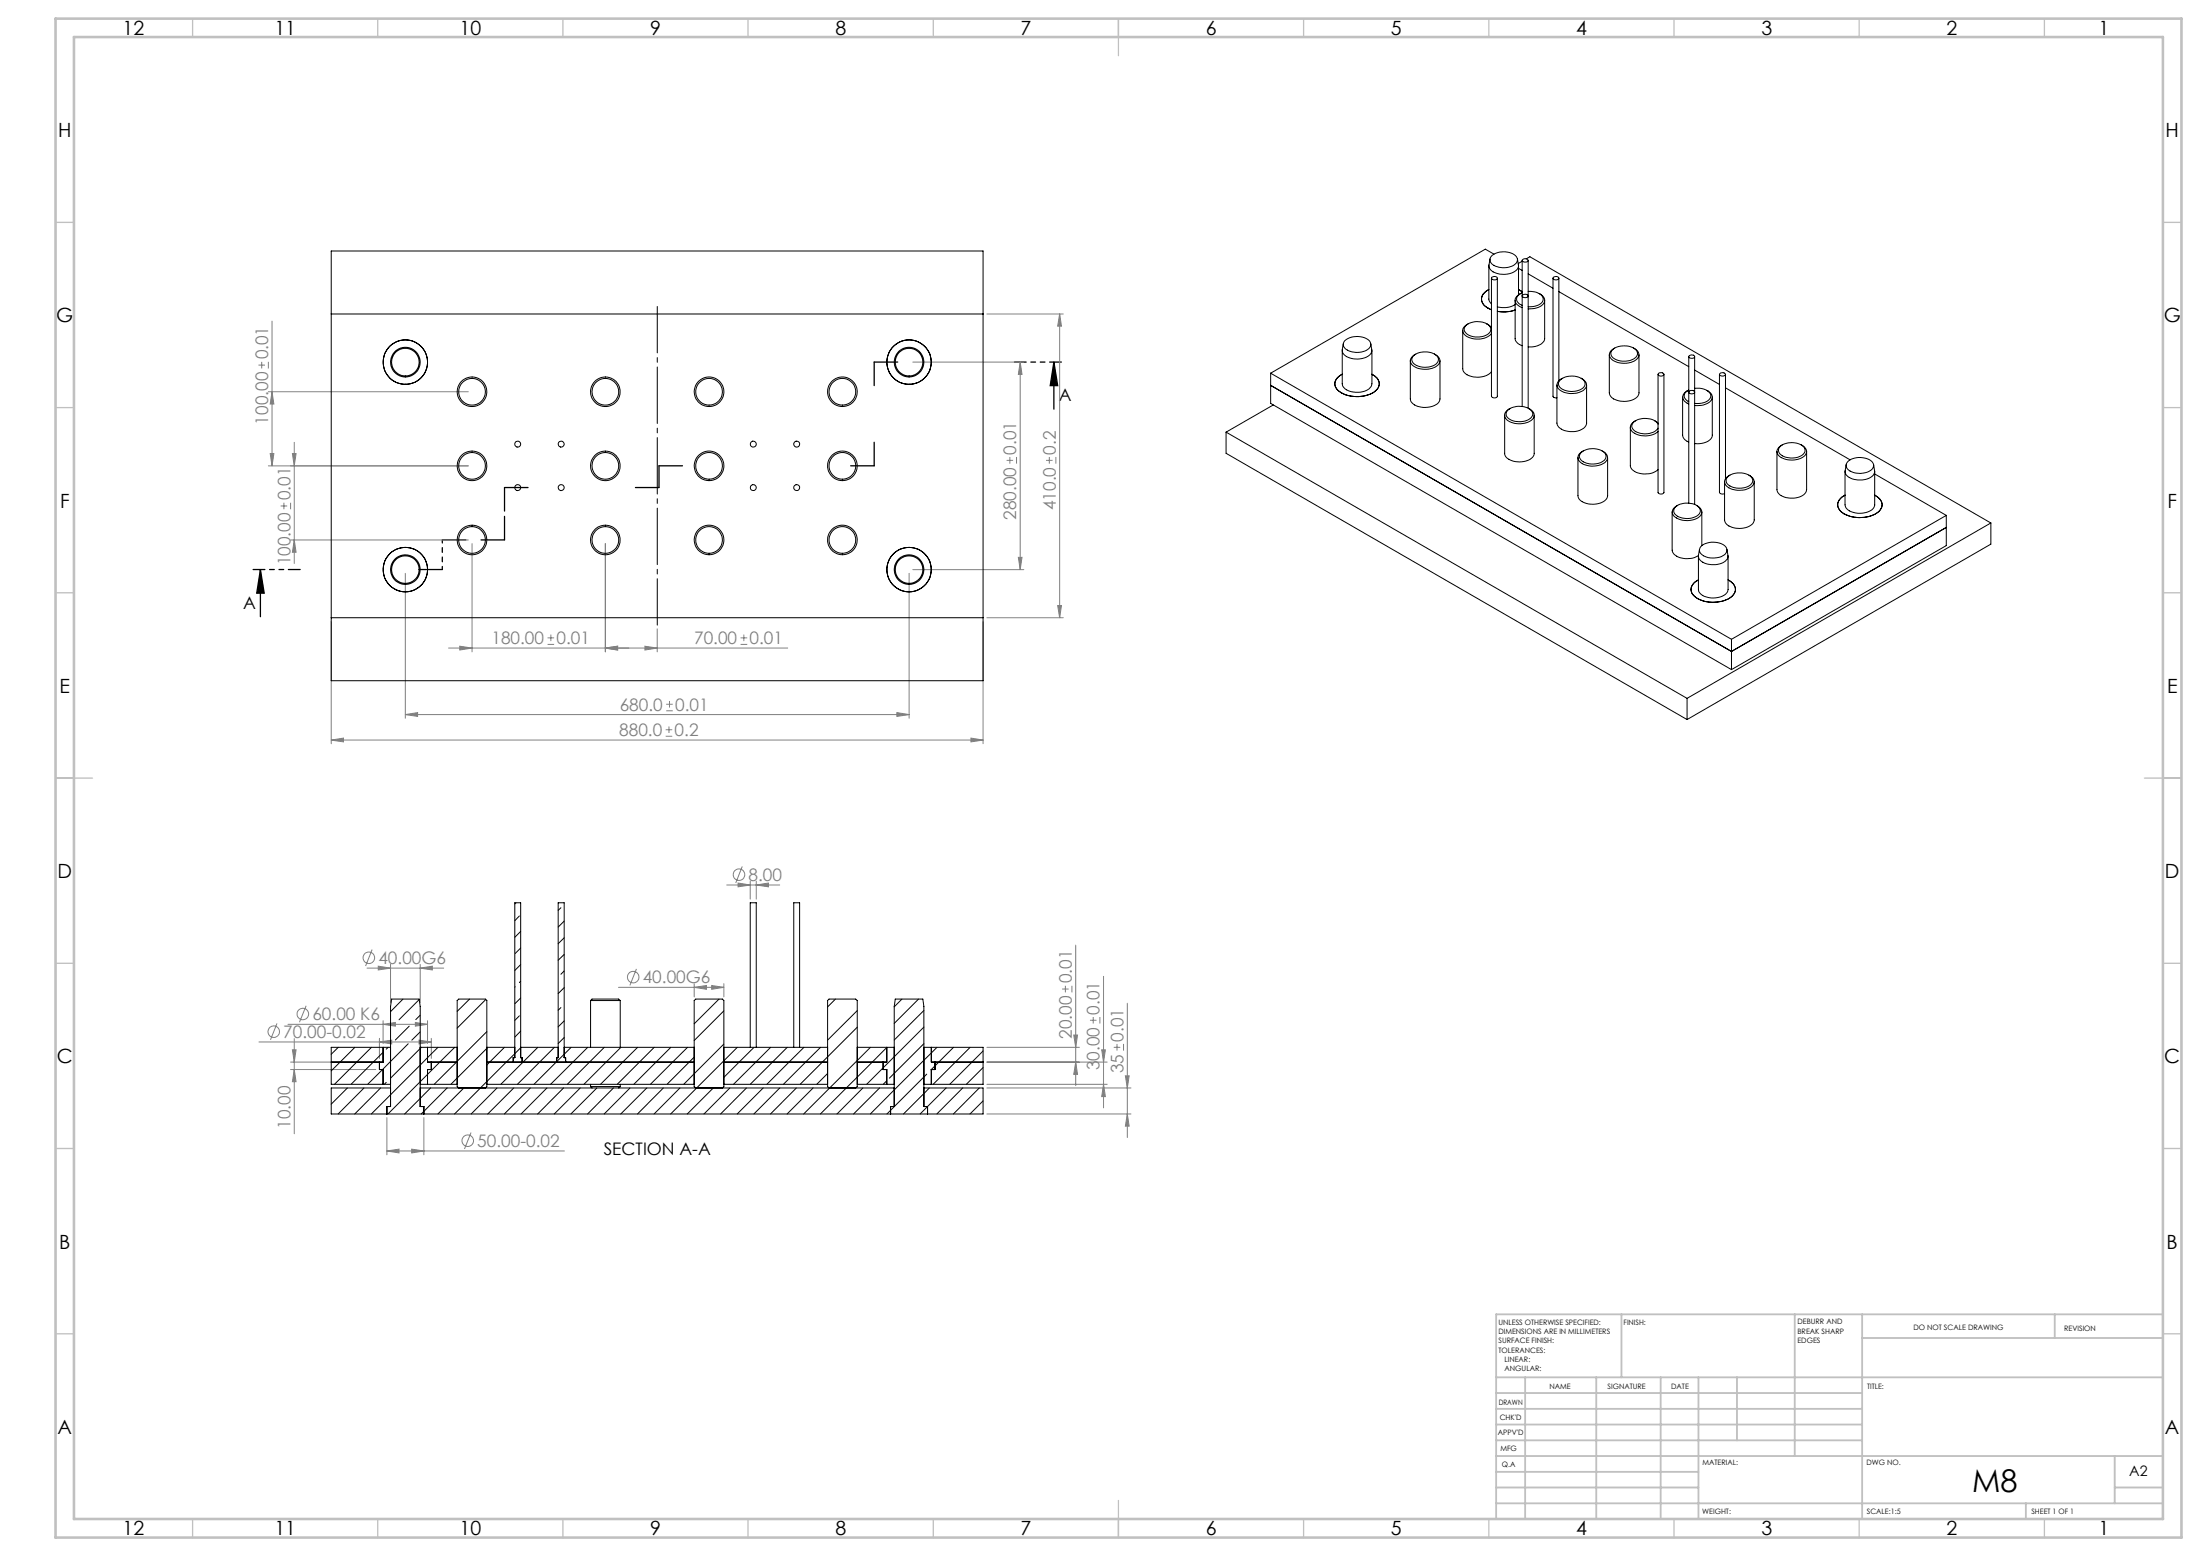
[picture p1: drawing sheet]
<svg xmlns="http://www.w3.org/2000/svg" width="594mm" height="420mm" viewBox="0 0 594 420" stroke-linecap="round" stroke-linejoin="round" font-family="sans-serif">
<g fill="none" stroke="#808080" stroke-width=".27">
<path d="M69.8 98.5h1.7M70.7 97.7v1.8M72.5 97.7v1.8M73.4 86.7v39M246.5 97.7h29.9M266.5 84.8h20.6M275.4 97.7v56.1M275.4 97.7l.5 3.4h-.9zM286.1 84.8v81.9M286.1 84.8l.5 3.2h-1zM72.5 105.7h53.9M73.4 105.7l.5 3.4h-.9z"/>
<path d="M79.4 119.4v32.7M72.5 125.7h53.9M73 122.4h.9l-.5 3.3zM75.8 136.6h1.7M76.7 135.7v1.8M78.5 135.7v1.8M79 122.4h.9l-.5 3.3zM271.8 124.3h1.7M272.7 123.3v1.8M274.5 123.3v1.8M282.4 124.3h1.8M283.3 123.3v1.8"/>
<path d="M285.1 123.3v1.8M78.5 145.8h47.9M79.4 145.8l.5 3.3h-.9zM109.4 154.7v39.2M127.5 146.7v29.2M163.4 146.7v29.2M245.5 154.7v39.2M246.5 153.8h29.9M275 150.4h.9l-.5 3.4zM89.4 167.8v32.9M124.1 174.4l3.4 .5-3.4 .6zM147.8 173.9h1.8"/>
<path d="M147.8 172.2h1.8M148.7 171.3v1.8M163.4 174.9l3.4-.5v1.1zM174.1 174.4l3.3 .5-3.3 .6zM177.4 169.7v6.2M200 173.9h1.8M200 172.2h1.8M200.8 171.3v1.8M212.7 174.9h-91.6M265.4 167.8v32.9M266.5 166.7h20.6M285.6 163.5h1l-.5 3.2z"/>
<path d="M89.4 199.8l3.3-.6v1.1zM89.4 199.8h176M109.4 192.9l3.3-.5v1zM109.4 192.9h136.1M179.7 198.7h1.8M179.7 197h1.8M179.9 191.9h1.7M179.9 190.1h1.7M180.6 196.1v1.8M180.8 189.2v1.8M242.1 192.4l3.4 .5-3.4 .5zM262.1 199.2l3.3 .6-3.3 .5z"/>
<path d="M196.2 238.9h14.3M199.3 238.4l3.3 .5-3.3 .5zM200.4 233.9l-1.8 4.4M202.6 237.9v4.8M204.2 238.9l3.3-.5v1zM204.2 237.9v4.8M100.5 256.3l-1.8 4.5M290.4 255.1v37.9M74.8 276.2l-1.8 4.5M77.8 276.5h37.6M82.7 271.5l-1.8 4.4M99.1 261.3h20.7"/>
<path d="M102.1 260.8l3.3 .5-3.3 .5zM103.4 276.5l3.4-.5v1zM103.4 275.5v6.2M105.4 260.3v10.4M112.1 276l3.3 .5-3.3 .5zM113.5 261.3l3.2-.5v1zM113.5 260.3v10.4M115.4 275.5v6.2M167 266.5h28.4M171.8 261.5l-1.7 4.5M187.4 266.5l3.3-.5v1zM187.4 265.5v3.6"/>
<path d="M192.2 266l3.2 .5-3.2 .5zM195.4 265.5v3.6M286.8 267h1.7M287.7 266.1v1.8M289.4 266.1v1.8M289.9 279.4h1l-.5 3.3zM294.3 275.4h1.8M295.2 274.5v1.8M297 274.5v1.8M298 263.5v35.5M304.4 270.8v36.2M69.9 281.3h46.6"/>
<path d="M78.5 286.7h23M78.5 288.7h23M79 283.4h.9l-.5 3.3zM79.4 288.7l.5 3.3h-.9zM79.4 280.3v25.7M102.4 281.3l3.4-.5v1zM102.4 280.3v5.4M113.1 280.8l3.4 .5-3.4 .5zM116.5 280.3v5.4M266.5 282.7h24.9M266.5 293.7h38.9M266.5 292.7h32.4"/>
<path d="M266.5 286.7h32.4M290.4 286.7l.5 3.3h-1zM297.5 283.4h.9l-.4 3.3zM298 292.7l.4 3.3h-.9zM300.7 282.7h1.8M301.6 281.8v1.8M303.4 281.8v1.8M303.8 290.4h1.1l-.5 3.3zM104.5 310.7l3.2-.5v1zM104.5 301.7v10M104.5 310.7h47.9M111.2 310.2l3.2 .5-3.2 .5z"/>
<path d="M114.4 301.7v10M127.2 305.7l-1.8 4.4M266.5 300.7h38.9M304.4 300.7l.5 3.3h-1.1z"/>
<circle cx="199.5" cy="236.1" r="1.55"/>
<circle cx="99.6" cy="258.5" r="1.55"/>
<circle cx="73.9" cy="278.5" r="1.56"/>
<circle cx="81.8" cy="273.7" r="1.56"/>
<circle cx="171" cy="263.7" r="1.55"/>
<circle cx="126.3" cy="307.9" r="1.55"/>
</g>
<path d="M284.6 97.7l1 6.4h-2zM284.6 97.7v12.7M70.3 153.8l1 6.3h-2zM70.3 153.8v12.7" fill="none" stroke="#000" stroke-width=".35"/>
<path d="M177.5 82.7v86" fill="none" stroke="#000" stroke-width=".27" stroke-dasharray="15.2 1.3 1.3 1.3" stroke-dashoffset="2.7"/>
<path d="M286.6 97.7h-12.7M68.3 153.7h12.7" fill="none" stroke="#000" stroke-width=".35" stroke-dasharray="6.3 1.3 1.3 1.3 1.3 1.3" stroke-dashoffset="3.2"/>
<g fill="none" stroke="#000" stroke-width=".35" stroke-dasharray="6.3 1.3 1.3 1.3 1.3 1.3">
<path d="M236 97.7v6.4M242.4 97.7h-6.4M236 119.4v6.3M136.2 131.6v6.3M136.2 139.4v6.3M142.6 131.6h-6.4M177.9 131.6h-6.3M177.9 125.7v5.9M184.3 125.7h-6.4M236 125.7h-6.3M113.1 153.7h6.3M125.8 145.7h-6.4"/>
<path d="M136.2 145.7h-6.3"/>
</g>
<path d="M119.4 145.7v8" fill="none" stroke="#000" stroke-width=".35" stroke-dasharray="6.3 1.3 1.3 1.3 1.3 1.3" stroke-dashoffset="5.5"/>
<g fill="none" stroke="#c0c0c0" stroke-width=".35">
<path d="M52 5v5M102 5v5M152 5v5M202 5v5M252 5v5M302 5v10M352 5v5M402 5v5M452 5v5M502 5v5M552 5v5M15 60h5"/>
<path d="M584 60h5M15 110h5M584 110h5M15 160h5M584 160h5M15 210h10M579 210h10M15 260h5M584 260h5M15 310h5M584 310h5M15 360h5"/>
<path d="M584 360h5M52 410v5M102 410v5M152 410v5M202 410v5M252 410v5M302 405v10M352 410v5M402 410v5M452 410v5M502 410v5M552 410v5"/>
</g>
<g fill="none" stroke="#c0c0c0" stroke-width=".5">
<path d="M437.8 354.8v17M484.6 354.8v38.2M502.8 354.8v55.2M554.8 354.8v6.4M584 354.8h-180v55.2M404 371.8h180M404 376h98.8M411.8 371.8v38.2M431 371.8v38.2M448.4 371.8v38.2M458.6 371.8v38.2M469 371.8v17"/>
<path d="M502.8 361.2h81.2M404 388.8h98.8M404 384.5h98.8M404 380.3h98.8M404 397.3h54.6M404 393h180M571 393v12.8M404 405.8h180M404 401.5h54.6M547 405.8v4.2M571 401.5h13"/>
</g>
<path d="M15 5h574v410h-574zM20 10h564v400h-564z" fill="none" stroke="#c0c0c0" stroke-width=".7"/>
<path d="M70.3 153.8l1 6.3h-2zM284.6 97.7l1 6.4h-2z" fill="#000"/>
<g fill="#808080">
<path d="M174.1 174.4l3.3 .5-3.3 .6zM163.4 174.9l3.4-.5v1.1zM204.2 238.9l3.3-.5v1zM199.3 238.4l3.3 .5-3.3 .5z"/>
<path d="M124.1 174.4l3.4 .5-3.4 .6zM163.4 174.9l3.4-.5v1.1zM104.5 310.7l3.2-.5v1zM111.2 310.2l3.2 .5-3.2 .5zM102.1 260.8l3.3 .5-3.3 .5zM113.5 261.3l3.2-.5v1zM103.4 276.5l3.4-.5v1zM112.1 276l3.3 .5-3.3 .5zM187.4 266.5l3.3-.5v1zM192.2 266l3.2 .5-3.2 .5z"/>
<path d="M89.4 199.8l3.3-.6v1.1zM262.1 199.2l3.3 .6-3.3 .5z"/>
<path d="M113.1 280.8l3.4 .5-3.4 .5zM102.4 281.3l3.4-.5v1z"/>
<path d="M304.4 300.7l.5 3.3h-1.1zM303.8 290.4h1.1l-.5 3.3zM298 292.7l.4 3.3h-.9zM297.5 283.4h.9l-.4 3.3zM290.4 286.7l.5 3.3h-1zM289.9 279.4h1l-.5 3.3z"/>
<path d="M79 122.4h.9l-.5 3.3zM79.4 145.8l.5 3.3h-.9z"/>
<path d="M286.1 84.8l.5 3.2h-1zM285.6 163.5h1l-.5 3.2zM275.4 97.7l.5 3.4h-.9zM275 150.4h.9l-.5 3.4zM73.4 105.7l.5 3.4h-.9zM73 122.4h.9l-.5 3.3z"/>
<path d="M79 283.4h.9l-.5 3.3zM79.4 288.7l.5 3.3h-.9z"/>
<path d="M109.4 192.9l3.3-.5v1zM242.1 192.4l3.4 .5-3.4 .5z"/>
</g>
<g fill="none" stroke="#000" stroke-width=".27">
<path d="M89.4 67.8h176v115.9h-176zM400.5 79.4l1.5-1.2a2.58 2.58 0 0 0-1.1 4.4l.8 .6a2.56 2.56 0 0 1-1.2-3.8zM402 71.7v9l.1 .6 .6 .7M402.3 69.9l-.3 1.6a2.47 2.47 0 0 0 2.5 2.4 5.3 5.3 0 0 0 5.3-1.4l.2-.9-.3-1.7M402.7 69.1a5.1 5.1 0 0 1 6.8 .4 1.93 1.93 0 0 1-1.8 2.5 5 5 0 0 1-5.2-1.1l-.2-.9zM402.7 75.1v31.8a.9 .9 0 0 0 1.6 0v-31.8M402.8 74.8a.78 .78 0 0 1 .9-.2 .78 .78 0 0 1 .5 .7 .86 .86 0 0 1-1.5-.4zM403.4 68.6l-2.4-1.3-57.9 33.4M410 78.2l1 .6M410 71.7v7.9M410 72.4l1 .6M410.5 79.3a1.81 1.81 0 0 0-1.4 1.7 1.81 1.81 0 0 0 1.3 1.8l.6 .2"/>
<path d="M411 79a1.7 1.7 0 0 0-1.5 1.7 1.7 1.7 0 0 0 1.5 1.7M411 70.3v39.4M411 70.5l-1.1 .6M411 79.7a.9 .9 0 0 1 1.6 .3 .86 .86 0 0 1-.9 .3 .86 .86 0 0 1-.7-.6zM411 70.1a.92 .92 0 0 1 1.6 .3 .88 .88 0 0 1-1.6-.3zM412.1 69.9l1-.6 124.4 71.9M412.6 78.7l1.8 .1 1.2 .5M412.6 70.3v39.9M412.6 73.9l6.7 3.9M415.6 79.3a1.61 1.61 0 0 1 1.1 1.6 1.61 1.61 0 0 1-1.4 1.5l-1.3 .3-1.4 .1M415.6 79.3a1.88 1.88 0 0 1 1.5 1.9 1.88 1.88 0 0 1-1.7 1.8l-1.5 .3h-1.3M419.3 75.1v31.9l.4 .3 .7 .1"/>
<path d="M419.5 74.8a.93 .93 0 0 1 1.4 .4 .95 .95 0 0 1-1.6-.1zM420.9 75.1v27.7M420.9 78.7l35.1 20.3M89.4 84.8h176M362.4 94.6v9a3.5 3.5 0 0 0 4.1 2.3 3.4 3.4 0 0 0 3.9-2.3v-9M362.7 92.8l-.3 1.6a2.55 2.55 0 0 0 2.5 2.3 5.3 5.3 0 0 0 5.3-1.3l.2-1-.3-1.6M363.1 92a5.1 5.1 0 0 1 6.9 .3 1.97 1.97 0 0 1-1.9 2.6 4.7 4.7 0 0 1-5.3-1.4l-.1-.6zM380.8 97.4v10.3a3 3 0 0 0 3 2.2 4.7 4.7 0 0 0 4.9-1.7l.1-10.8M381.7 96a5 5 0 0 1 6.5 .3 1.76 1.76 0 0 1-1.6 2.5 4.8 4.8 0 0 1-5.2-1.1l-.2-.9zM382.2 95.6a1.81 1.81 0 0 0-1.4 1.7 1.81 1.81 0 0 0 1.4 1.8 5.7 5.7 0 0 0 6.2-.8 1.81 1.81 0 0 0-1.1-2.7M394.9 89.2v10.3a2.99 2.99 0 0 0 3 2.3 4.9 4.9 0 0 0 4.8-1.5M395.9 87.8a5 5 0 0 1 6.4 .3 1.74 1.74 0 0 1-1.5 2.6 4.5 4.5 0 0 1-5.4-1.5v-.6z"/>
<path d="M396.4 87.4a1.81 1.81 0 0 0-1.5 1.8 1.81 1.81 0 0 0 1.4 1.8 5.5 5.5 0 0 0 6.4-1M401.5 87.4l1.2 1.1M401.7 83.2l1 .4M409.1 82.2a6.1 6.1 0 0 1-4.8 .6M409.1 83.7a10.1 10.1 0 0 1-4.8 .3M409.1 81.1v10.3a2.5 2.5 0 0 0 1.9 1.9M417.1 81.1v10.3a3.1 3.1 0 0 1-3.4 2.2h-1.1M434.5 95.8v10.2a2.99 2.99 0 0 0 3.1 2.3 4.6 4.6 0 0 0 4.8-1.8l.1-10.7M435.4 94.4a5.1 5.1 0 0 1 6.5 .3 1.78 1.78 0 0 1-1.5 2.5 4.8 4.8 0 0 1-5.3-1.2l-.2-.8zM436 94a1.88 1.88 0 0 0-1.5 2 1.88 1.88 0 0 0 1.8 1.7 5.3 5.3 0 0 0 6-1.3 1.82 1.82 0 0 0-1.2-2.4M456 96.3v39.5M456 96.1a.92 .92 0 0 1 1.6 .3 .88 .88 0 0 1-.9 .3 .88 .88 0 0 1-.7-.6z"/>
<path d="M457.6 96.3v39.9M457.6 99.9l6.7 3.9M331 116.6l124.5 71.9M331 116.6v5.8l124.5 71.8M343.1 104l124.4 71.8 58-33.4M343.1 100.7l124.4 71.9M343.1 100.7v8.2l124.4 71.8M343.8 109.3l-12.8 7.3M361.2 101.9l1.2-.9a2.62 2.62 0 0 0-2 2.4 2.62 2.62 0 0 0 1.8 2.6 8.8 8.8 0 0 0 9.4-.7 2.45 2.45 0 0 0-1-4.1l-.2-.2a2.57 2.57 0 0 1 1.2 4.3 8.5 8.5 0 0 1-10.6-.2 2.22 2.22 0 0 1 .2-3.2zM406.3 112.1v10.3a2.99 2.99 0 0 0 3 2.2 4.7 4.7 0 0 0 4.9-1.7v-10.8M407.1 110.7a5.1 5.1 0 0 1 6.5 .3 1.8 1.8 0 0 1-1.5 2.5 4.4 4.4 0 0 1-5.4-1.4l.1-.9zM407.7 110.3a1.81 1.81 0 0 0-1.5 1.7 1.81 1.81 0 0 0 1.4 1.8 5.9 5.9 0 0 0 6.3-.8 1.77 1.77 0 0 0-1.1-2.7"/>
<path d="M420.4 103.9v10.3a3.6 3.6 0 0 0 4.1 2.3 3.4 3.4 0 0 0 3.9-2.3v-10.3M421.3 102.5a5 5 0 0 1 6.4 .4 1.76 1.76 0 0 1-1.5 2.5 4.8 4.8 0 0 1-5.3-1.2l-.1-.9zM421.9 102.1a1.81 1.81 0 0 0-1.5 1.7 1.81 1.81 0 0 0 1.3 1.8 5.7 5.7 0 0 0 6.3-.7 1.77 1.77 0 0 0-1.1-2.8M440.2 115.3v10.3a3 3 0 0 0 3 2.3 5.4 5.4 0 0 0 4.5-1.1M441.6 113.5a1.85 1.85 0 0 0-1.4 1.9 1.85 1.85 0 0 0 1.5 1.8 5.9 5.9 0 0 0 6-.7M446.7 113.5l1 .7M447.7 114.5a4.9 4.9 0 0 0-6.5-.7 1.51 1.51 0 0 0-.6 1.5 1.51 1.51 0 0 0 1 1.2 4.9 4.9 0 0 0 6.1-.9M447.7 101.1v31.8a.92 .92 0 0 0 1.6 0v-31.8M447.8 100.8a.75 .75 0 0 1 .9-.3 .75 .75 0 0 1 .5 .8 .82 .82 0 0 1-.9 .2 .82 .82 0 0 1-.6-.6zM454.3 107.2v10.3a2.26 2.26 0 0 0 1.7 1.8M455.8 105.4a1.85 1.85 0 0 0-1.5 1.9 1.85 1.85 0 0 0 1.6 1.7l.1 .1M456 105.3a1.61 1.61 0 0 0-1.3 1.6 1.61 1.61 0 0 0 1.3 1.5"/>
<path d="M456 105.7a.92 .92 0 0 1 1.6 .2 .85 .85 0 0 1-.9 .4 .85 .85 0 0 1-.7-.6zM457.6 104.8a4.1 4.1 0 0 1 4.3 1.7 2.31 2.31 0 0 1-2.4 2.3l-1.9 .1M460.9 105.4a1.82 1.82 0 0 1 1.4 1.8 1.82 1.82 0 0 1-1.4 1.8l-1.4 .4h-1.9M462.3 107.2v10.3a3.1 3.1 0 0 1-3.4 2.3h-1.3M464.3 101.1v31.8a1.01 1.01 0 0 0 1.3 .3M464.4 100.8a.87 .87 0 0 1 1.4 .4 .85 .85 0 0 1-.8 .3 .85 .85 0 0 1-.7-.6zM465.9 101.1v28.2M465.9 104.7l33.6 19.4M426 123.5v10.3a2.99 2.99 0 0 0 3 2.2 4.6 4.6 0 0 0 5-1.7l.1-10.8M426.8 122.3a4.9 4.9 0 0 1 6.7 .3 1.94 1.94 0 0 1-1.8 2.4 4.7 4.7 0 0 1-5.2-1.3l-.1-.6zM427.5 121.7a1.85 1.85 0 0 0-1.5 1.9 1.85 1.85 0 0 0 1.6 1.8 5.7 5.7 0 0 0 6.2-1.1 1.82 1.82 0 0 0-1.2-2.6M451.5 138.2v10.3a3.6 3.6 0 0 0 4.1 2.3l1.5-.2 1.5-.6"/>
<path d="M452.3 136.9a5.1 5.1 0 0 1 6.5 .1 1.66 1.66 0 0 1-1.2 2.6 4.6 4.6 0 0 1-5.6-1.3l-.1-.5zM453 136.4a1.84 1.84 0 0 0-1.5 1.9 1.84 1.84 0 0 0 1.6 1.7 5.5 5.5 0 0 0 6.1-1 1.88 1.88 0 0 0-1.2-2.6M459.5 138.2v9.1M465.6 130.1v10.2a2.99 2.99 0 0 0 3 2.3 4.6 4.6 0 0 0 4.9-1.8l.1-10.7M466.4 128.8a4.9 4.9 0 0 1 6.7 .3 1.9 1.9 0 0 1-1.8 2.5 4.7 4.7 0 0 1-5.2-1.4v-.9zM467.1 128.3a1.85 1.85 0 0 0-1.5 1.8 1.85 1.85 0 0 0 1.6 1.8 5.5 5.5 0 0 0 6.2-1.1 1.83 1.83 0 0 0-1.2-2.5M479.8 121.9v10.3a3.5 3.5 0 0 0 4 2.3 3.4 3.4 0 0 0 4-2.3v-10.3M480.8 120.4a5 5 0 0 1 6.4 .5 1.95 1.95 0 0 1-1.8 2.5 4.6 4.6 0 0 1-5.1-1.4l-.1-.8zM481.2 120.1a1.82 1.82 0 0 0-.9 2.9 5.6 5.6 0 0 0 7.2-.3 1.88 1.88 0 0 0-1.2-2.6M498.2 127.3v9a3 3 0 0 0 3 2.2 4.7 4.7 0 0 0 4.9-1.7l.1-9.5M498.2 133.6a2.61 2.61 0 0 0-2 2.2 2.61 2.61 0 0 0 1.3 2.6 8.9 8.9 0 0 0 9.9-.4 2.51 2.51 0 0 0-1-4.2l-.2-.2M498.5 125.4l-.3 1.7a2.53 2.53 0 0 0 2.5 2.3 5.3 5.3 0 0 0 5.2-1.3l.3-.9-.3-1.8"/>
<path d="M499.1 124.4a5.1 5.1 0 0 1 6.6 .6 1.78 1.78 0 0 1-1.4 2.4 4.8 4.8 0 0 1-5.8-1.3v-.9zM506.2 127.9l19.3 11.2M525.5 139.1l-58 33.5M525.5 139.1v8.2l-58 33.4M457.3 157.4l1.3-.9a2.64 2.64 0 0 0-2 2.4 2.64 2.64 0 0 0 1.7 2.7 9 9 0 0 0 9.5-.8 2.38 2.38 0 0 0-.5-3.9l-.7-.4a2.76 2.76 0 0 1 1.7 3.6 7.3 7.3 0 0 1-7.2 2.4 5.2 5.2 0 0 1-4.5-2.9l.1-1.1zM458.6 150.1v9a3 3 0 0 0 3 2.2 4.7 4.7 0 0 0 4.9-1.7l.1-9.5M458.9 148.3l-.3 1.6a2.75 2.75 0 0 0 3 2.4 4.5 4.5 0 0 0 4.9-1.7l-.2-2.3M459.2 147.5a5.1 5.1 0 0 1 6.9 .4 2 2 0 0 1-1.8 2.5 4.7 4.7 0 0 1-5.4-1.4v-.6zM537.5 141.2l-82 47.3M537.5 141.2v5.7l-82 47.3M89.4 166.7h176M467.5 172.6v8.1"/>
<path d="M455.5 188.5v5.7M139.3 243.7l-.3 .3M140.2 247.2l-1.2 1.3M140.6 255.9l-1.5 1.5M140.6 251.4l-1.6 1.6M151.4 245l-.7 .7M152.3 248.6l-1.6 1.6M152.3 257.6l-1.6 1.6M152.3 253.1l-1.6 1.6M108.8 269.7l-3.4 3.4M110.5 277l-3.7 3.7M113.2 269.8l-5.5 5.5"/>
<path d="M113.5 274l-1.2 1.2M113.5 278.5l-2.3 2.3M126.8 269.7l-3.4 3.3M131.2 269.8l-7.8 7.7M131.4 278.5l-14.2 14.2M139.1 266.3l-.1 .2M140.2 274.2l-1.2 1.2M140.6 260.4l-1.6 1.6M140.6 269.4l-1.6 1.6M140.6 278.3l-1.6 1.6M140.6 264.8l-.4 .4M151.4 272l-.7 .7"/>
<path d="M152.3 266.6l-1.6 1.6M152.3 262.1l-.9 .9M152.3 275.6l-1.6 1.6M159.5 270.1a1.91 1.91 0 0 1 1.8-.4h5.7l.5 .4M159.5 270.1h8M159.5 270.1v12.6M167.5 270.1v12.6M194.1 269.7l-6.7 6.6M195.4 272.9l-8 8M225.6 269.7l-2.2 2.1M231.5 277.3l-15.5 15.4M231.5 272.8l-8.1 8"/>
<path d="M243.5 269.7l-2.1 2.1M248 269.7l-6.6 6.5M249.4 277.2l-15.4 15.5M249.4 272.8l-8 7.9M91.3 282.7l-1.9 1.9M93.8 293.7l-4.4 4.3M95.8 282.7l-6.4 6.3M98.3 293.7l-7 7M100.3 282.7l-10 10M102.4 286.7v2h1v4M102.8 293.7l-7 7M103.4 282.7v4h-14"/>
<path d="M103.4 284l-8.6 8.7M104.3 292.2l-.5 .5M104.8 282.7l-.5 .5M105.4 291h.1M105.4 282.7h-16v10h16M105.4 293.7h-16v7h176v-7h-16M110.2 281.7l-10.9 11M113.5 293.7h127.9M113.5 282.7h9.9M113.5 292.7h9.9M113.8 282.7l-8.4 8.3M115.4 282.7v4h8"/>
<path d="M116.2 293.7l-6.9 7M116.5 286.7v2h-1.1v4M118.3 282.7l-18 18M120.7 293.7l-7 7M122.8 282.7l-18.1 18M123.9 293.7l-.5-.4v-23.2l.5-.4h7.2l.3 .4v23.2l-.3 .4M125.2 293.7l-7 7M131.4 286.7h56M131.4 282.7h7.6M131.4 292.7h56M131.7 282.7l-10 10M134.2 293.7l-7 7"/>
<path d="M136.2 282.7l-4.8 4.8M138.6 286.7v-1.2h.4v-41.8h1.6v41.8h.4v1.2M138.7 293.7l-7 7M139 284.4l-16.3 16.3M140.6 282.7h10.1M140.7 282.7l-1.6 1.6M143.2 293.7l-7 7M145.2 282.7l-10 10M147.7 293.7l-7 7M149.7 282.7l-10 10M150.3 286.7v-1.2h.4v-41.8h1.6v41.8h.4v1.2M152.2 293.7l-7 7"/>
<path d="M152.3 282.7h35.1M152.3 280.1l-1.6 1.6M154.2 282.7l-10 10M156.7 293.7l-7.1 7M158.7 282.7l-10 10M159.5 293.3h8M159.5 293.3l.3 .4M159.5 292.7v.6M161.1 293.7l-7 7M163.2 282.7l-10 10M165.6 293.7l-7 7M167.5 293.3l-.5 .4"/>
<path d="M167.5 292.7v.6M167.6 282.7l-9.9 10M170.1 293.7l-7 7M172.2 282.7l-10.1 10M174.6 293.7l-7 7M176.6 282.7l-9.9 10M179.1 293.7l-7 7M181.1 282.7l-10 10M183.6 293.7l-7 7M185.6 282.7l-10 10M187.4 285.3l-7.3 7.4M187.9 293.7l-.5-.4v-23.2l.5-.4h7.2l.3 .4v23.2l-.3 .4"/>
<path d="M192.6 293.7l-7 7M195.4 281.8l-10.8 10.9M195.4 286.7h28M195.4 282.7h28M195.4 292.7h28M197.1 293.7l-7 7M199.1 282.7l-18 18M201.5 293.7l-6.9 7M202.6 282.7v-39h1.6v39M203.6 282.7l-8.2 8.1M206.1 293.7l-7.1 7M208.1 282.7l-10.1 10"/>
<path d="M210.5 293.7l-6.9 7M212.5 282.7l-9.9 10M214.3 282.7v-39h1.6v39M215 293.7l-7 7M217.1 282.7l-10.1 10M219.5 293.7l-7 7M221.5 282.7l-10 10M223.4 289.8l-2.9 2.9M223.8 293.7l-.4-.4v-23.2l.4-.4h7.2l.5 .4v23.2l-.5 .4M231.5 282.7h9.9M231.5 292.7h9.9M233 293.7l-7 7"/>
<path d="M235 282.7l-18 18M237.5 293.7l-7 7M238.4 286.7v2h1v4M239.4 282.7v4h-7.9M239.4 291.7l-.9 1M239.5 282.7l-18 18M249.4 281.7l-9.3 9.3M249.4 282.7h16v10h-16M250.2 289.9l-10.7 10.8M250.9 293.7l-7 7M251.5 288.7h.1M251.5 282.7v4h13.9"/>
<path d="M251.5 288.7v4M252.4 286.7v2h-.9M253 282.7l-18 18M255.4 293.7l-7 7M257.5 282.7l-6.1 6.1M259.9 293.7l-7 7M261.9 282.7l-9.9 10M264.4 293.7l-7 7M265.4 283.7l-9 9M265.4 297.2l-3.5 3.5M265.4 288.2l-4.5 4.5M104.5 300.7v-2h.9v-27l.3-2h7.5l.3 2v27h.9v2"/>
<path d="M240.5 300.7v-2h.9v-27l.3-2h7.5l.2 2v27h1v2"/>
<circle cx="109.4" cy="97.7" r="6"/>
<circle cx="109.4" cy="97.8" r="3.7"/>
<circle cx="109.5" cy="97.8" r="4"/>
<circle cx="245.4" cy="97.7" r="6"/>
<circle cx="245.4" cy="97.8" r="3.7"/>
<circle cx="245.5" cy="97.8" r="4"/>
<circle cx="127.4" cy="105.8" r="4"/>
<circle cx="127.4" cy="105.7" r="3.6"/>
<circle cx="139.8" cy="119.9" r=".81"/>
<circle cx="151.5" cy="119.9" r=".81"/>
<circle cx="163.4" cy="105.7" r="3.6"/>
<circle cx="163.5" cy="105.8" r="4"/>
<circle cx="191.4" cy="105.7" r="3.6"/>
<circle cx="191.4" cy="105.7" r="4"/>
<circle cx="203.4" cy="119.9" r=".81"/>
<circle cx="215.1" cy="119.9" r=".8"/>
<circle cx="227.4" cy="105.7" r="4"/>
<circle cx="227.5" cy="105.7" r="3.6"/>
<circle cx="127.4" cy="125.8" r="4"/>
<circle cx="127.4" cy="125.8" r="3.6"/>
<circle cx="139.8" cy="131.6" r=".81"/>
<circle cx="151.5" cy="131.6" r=".81"/>
<circle cx="163.4" cy="125.7" r="3.6"/>
<circle cx="163.5" cy="125.8" r="4"/>
<circle cx="191.4" cy="125.7" r="3.6"/>
<circle cx="191.4" cy="125.7" r="4"/>
<circle cx="203.4" cy="131.6" r=".81"/>
<circle cx="215.1" cy="131.6" r=".8"/>
<circle cx="227.4" cy="125.7" r="4"/>
<circle cx="227.5" cy="125.7" r="3.6"/>
<circle cx="109.4" cy="153.8" r="6"/>
<circle cx="109.4" cy="153.7" r="3.7"/>
<circle cx="109.5" cy="153.8" r="4"/>
<circle cx="127.4" cy="145.8" r="4"/>
<circle cx="127.4" cy="145.8" r="3.6"/>
<circle cx="163.4" cy="145.7" r="3.6"/>
<circle cx="163.5" cy="145.8" r="4"/>
<circle cx="191.4" cy="145.7" r="3.6"/>
<circle cx="191.4" cy="145.7" r="4"/>
<circle cx="227.4" cy="145.7" r="4"/>
<circle cx="227.5" cy="145.7" r="3.6"/>
<circle cx="245.4" cy="153.8" r="6"/>
<circle cx="245.4" cy="153.7" r="3.7"/>
<circle cx="245.4" cy="153.8" r="4"/>
</g>
<text font-size="8.5" x="532.5" y="402.7">M8</text>
<g font-size="5.3">
<text x="33.1" y="9.4">12</text>
<text x="74.1" y="9.4">11</text>
<text x="124.1" y="9.4">10</text>
<text x="175.6" y="9.4">9</text>
<text x="225.6" y="9.4">8</text>
<text x="275.6" y="9.4">7</text>
<text x="325.6" y="9.4">6</text>
<text x="375.6" y="9.4">5</text>
<text x="425.6" y="9.4">4</text>
<text x="475.6" y="9.4">3</text>
<text x="525.6" y="9.4">2</text>
<text x="566.6" y="9.4">1</text>
<text x="15.7" y="36.9">H</text>
<text x="584.7" y="36.9">H</text>
<text x="15.2" y="87">G</text>
<text x="584.2" y="87">G</text>
<text x="16.2" y="137">F</text>
<text x="585.2" y="137">F</text>
<text x="16.1" y="187">E</text>
<text x="585.1" y="187">E</text>
<text x="15.5" y="237">D</text>
<text x="584.5" y="237">D</text>
<text x="15.4" y="287">C</text>
<text x="584.4" y="287">C</text>
<text x="16" y="337.1">B</text>
<text x="585" y="337.1">B</text>
<text x="15.5" y="386.9">A</text>
<text x="584.5" y="386.9">A</text>
<text x="33.1" y="414.4">12</text>
<text x="74.1" y="414.4">11</text>
<text x="124.1" y="414.4">10</text>
<text x="175.6" y="414.4">9</text>
<text x="225.6" y="414.4">8</text>
<text x="275.6" y="414.4">7</text>
<text x="325.6" y="414.4">6</text>
<text x="375.6" y="414.4">5</text>
<text x="425.6" y="414.4">4</text>
<text x="475.6" y="414.4">3</text>
<text x="525.6" y="414.4">2</text>
<text x="566.6" y="414.4">1</text>
</g>
<g font-size="4.7" fill="#808080">
<text x="72.4" y="97" transform="rotate(-90 72.4 97)">0.01</text>
<text x="72.4" y="114.6" transform="rotate(-90 72.4 114.6)">100.00</text>
<text x="274.4" y="122.7" transform="rotate(-90 274.4 122.7)">0.01</text>
<text x="285" y="122.7" transform="rotate(-90 285 122.7)">0.2</text>
<text x="78.4" y="135.1" transform="rotate(-90 78.4 135.1)">0.01</text>
<text x="285" y="137.7" transform="rotate(-90 285 137.7)">410.0</text>
<text x="274.4" y="140.3" transform="rotate(-90 274.4 140.3)">280.00</text>
<text x="78.4" y="152.6" transform="rotate(-90 78.4 152.6)">100.00</text>
<text x="132.7" y="173.9">180.00</text>
<text x="150.3" y="173.9">0.01</text>
<text x="187.4" y="173.9">70.00</text>
<text x="202.4" y="173.9">0.01</text>
<text x="167.3" y="191.8">680.0</text>
<text x="182.3" y="191.8">0.01</text>
<text x="167.2" y="198.7">880.0</text>
<text x="182.2" y="198.7">0.2</text>
<text x="202.1" y="237.8">8.00</text>
<text x="102.2" y="260.2">40.00G6</text>
<text x="173.5" y="265.4">40.00G6</text>
<text x="289.4" y="265.4" transform="rotate(-90 289.4 265.4)">0.01</text>
<text x="84.3" y="275.4">60.00 K6</text>
<text x="296.9" y="273.9" transform="rotate(-90 296.9 273.9)">0.01</text>
<text x="76.5" y="280.2">70.00-0.02</text>
<text x="289.4" y="280.4" transform="rotate(-90 289.4 280.4)">20.00</text>
<text x="303.3" y="281.2" transform="rotate(-90 303.3 281.2)">0.01</text>
<text x="296.9" y="288.8" transform="rotate(-90 296.9 288.8)">30.00</text>
<text x="303.3" y="289.7" transform="rotate(-90 303.3 289.7)">35</text>
<text x="78.5" y="304.7" transform="rotate(-90 78.5 304.7)">10.00</text>
<text x="128.9" y="309.6">50.00-0.02</text>
</g>
<g font-size="4.7">
<text x="285.9" y="108.3">A</text>
<text x="65.7" y="164.3">A</text>
<text x="163" y="311.6">SECTION A-A</text>
</g>
<text font-size="3.9" x="574.9" y="398.5">A2</text>
<g font-size="2">
<text x="404.6" y="357.6">UNLESS OTHERWISE SPECIFIED:</text>
<text x="438.4" y="357.6">FINISH:</text>
<text x="485.3" y="357.5">DEBURR AND</text>
<text x="485.3" y="360">BREAK SHARP</text>
<text x="516.6" y="359">DO NOT SCALE DRAWING</text>
<text x="557.3" y="359.2">REVISION</text>
<text x="404.6" y="360.1">DIMENSIONS ARE IN MILLIMETERS</text>
<text x="404.6" y="362.6">SURFACE FINISH:</text>
<text x="404.6" y="365.1">TOLERANCES:</text>
<text x="485.3" y="362.5">EDGES</text>
<text x="406.2" y="367.6">LINEAR:</text>
<text x="406.2" y="370.1">ANGULAR:</text>
<text x="418.3" y="375">NAME</text>
<text x="434" y="374.9">SIGNATURE</text>
<text x="451.2" y="374.9">DATE</text>
<text x="504.1" y="374.9">TITLE:</text>
<text x="404.6" y="379.1">DRAWN</text>
<text x="404.9" y="383.3">CHK'D</text>
<text x="404.4" y="387.4">APPV'D</text>
<text x="405.1" y="391.8">MFG</text>
<text x="405.5" y="396">Q.A</text>
<text x="459.6" y="395.5">MATERIAL:</text>
<text x="504" y="395.5">DWG NO.</text>
<text x="459.6" y="408.5">WEIGHT:</text>
<text x="504.1" y="408.6">SCALE:1:5</text>
<text x="548.5" y="408.6">SHEET 1 OF 1</text>
</g>
</svg>
